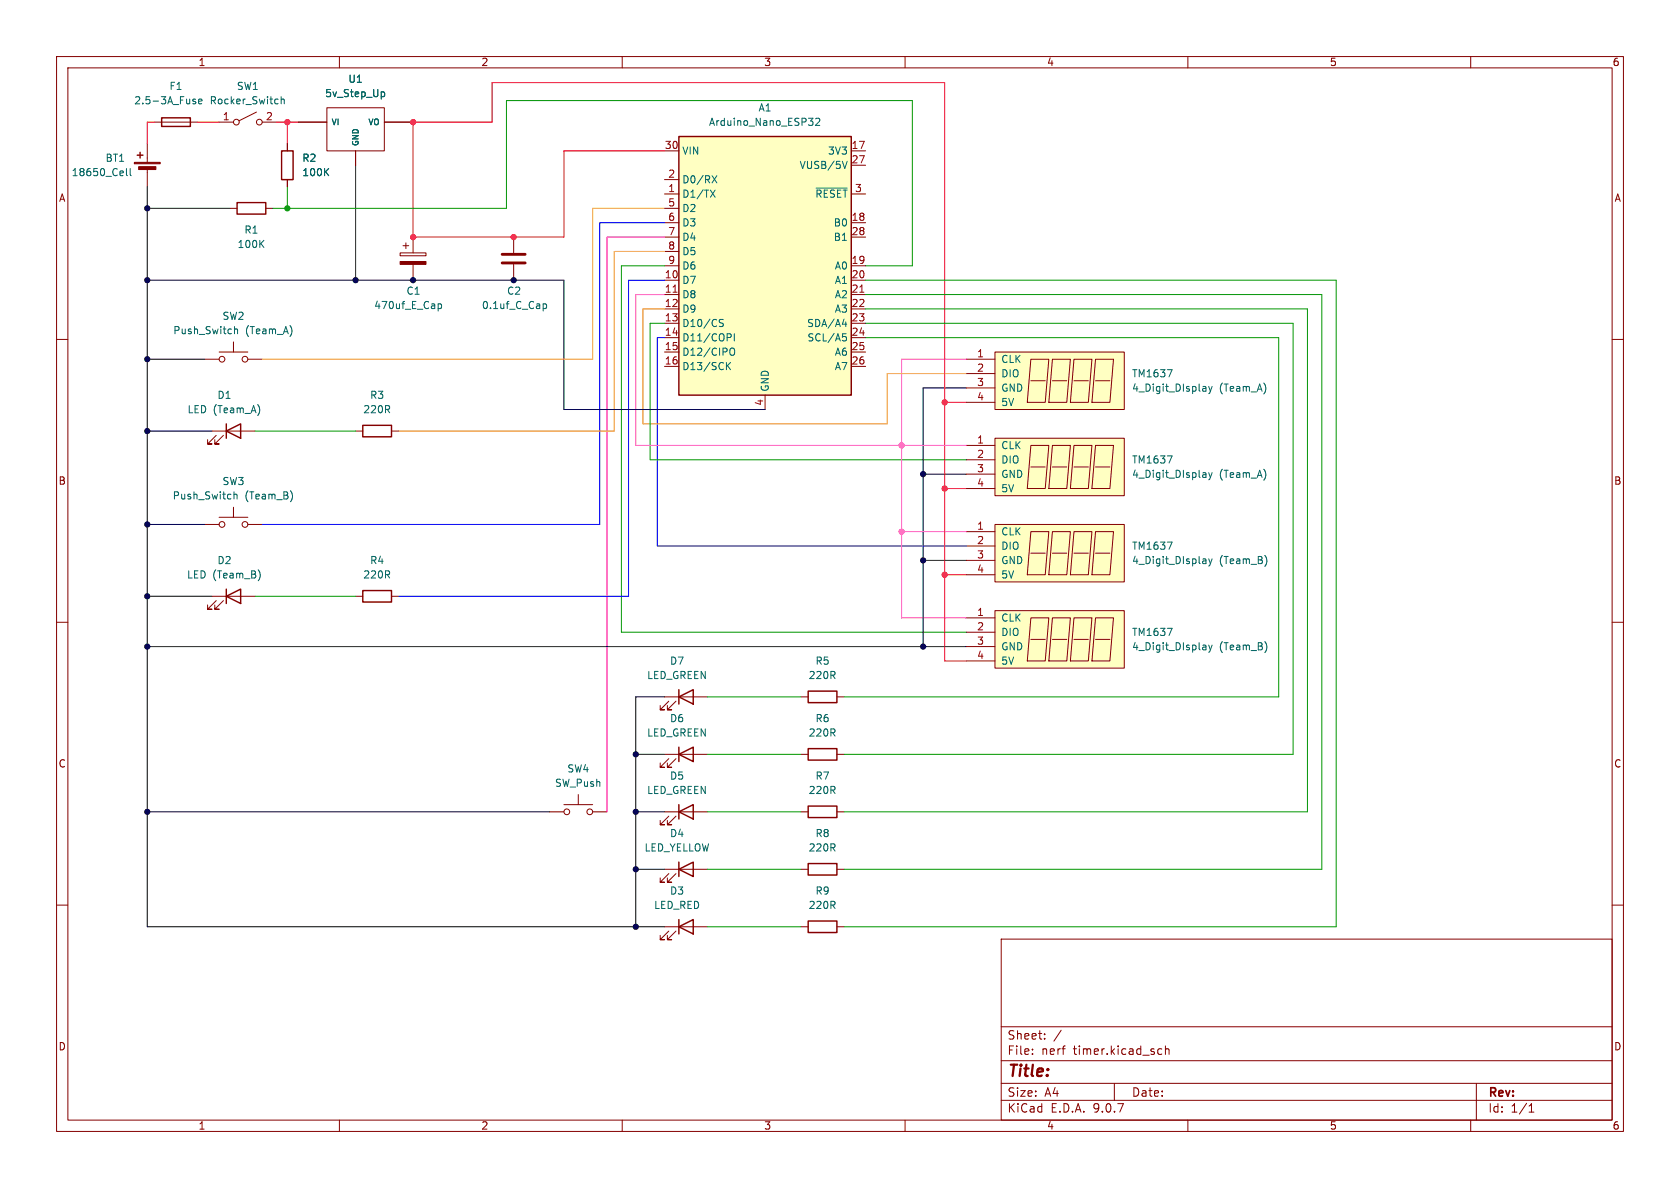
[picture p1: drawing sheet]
<svg xmlns="http://www.w3.org/2000/svg" width="297mm" height="210mm" viewBox="0 0 297 210" stroke-linecap="round" stroke-linejoin="round" font-family="sans-serif">
<g fill="none" stroke="#840000" stroke-width=".18">
<path d="M10 10h277v190h-277zM12 12h273v186h-273zM60 10v2M110 10v2M160 10v2M210 10v2M260 10v2M10 60h2M285 60h2M10 110h2M285 110h2M97.2 143.5h2.5"/>
<path d="M99.7 142.2h5.1M102.2 140.5v1.7M104.8 143.5h2.5M141.6 153.7h1.3M148 153.7h1.2M10 160h2M177 166h108v32h-108zM285 160h2M60 198v2M110 198v2M160 198v2M177 194.5h108"/>
<path d="M177 191.5h108M177 187.5h108M177 181.5h108M182.5 186.3v.1M182.5 185.5v.1M184.7 183.6v.1M184.7 182.8v.1M187.6 182.1l-1.3 2M197 191.5v3M204.8 186.3h.6M204.8 185.5h.6M206 185.5l.2-.1 .4 .1 .1 .9"/>
<path d="M206 184.9v1.5M210 198v2M260 198v2M261 191.5v6.5M270.3 196.6h.9M270.3 195.5l.4-.4v1.5"/>
<circle cx="100.2" cy="143.5" r=".51"/>
<circle cx="104.3" cy="143.5" r=".51"/>
</g>
<path d="M142.9 152.7h5.1v2h-5.1z" fill="none" stroke="#840000" stroke-width=".25"/>
<path d="M120 24.1h30.5v45.8h-30.5z" fill="#ffffc2"/>
<path d="M120 24.1h30.5v45.8h-30.5zM40 76.2l2.5-1.3v2.6zM40 74.9v2.6M64.1 75.2h5.1v2h-5.1zM40 105.4l2.5-1.3v2.6zM40 104.1v2.6M64.1 104.4h5.1v2h-5.1z" fill="none" stroke="#840000" stroke-width=".25"/>
<g fill="none" stroke="#840000" stroke-width=".18">
<path d="M117.5 26.7h2.5M117.5 31.8h2.5M117.5 34.3h2.5M117.5 36.8h2.5M117.5 39.4h2.5M150.5 26.7h2.5M150.5 34.3h2.5M150.5 39.4h2.5M150.5 29.2h2.5M70.7 44.7h4.6v.5h-4.6zM71.2 43.4h1.1M71.8 42.9v1"/>
<path d="M73 41.9v2.8M73 46.7v2.8M90.8 41.9v2.8M90.8 46.7v2.8M117.5 41.9h2.5M117.5 44.5h2.5M117.5 47h2.5M117.5 49.5h2.5M117.5 52.1h2.5M117.5 54.6h2.5M117.5 57.2h2.5M117.5 59.7h2.5"/>
<path d="M150.5 41.9h2.5M150.5 47h2.5M150.5 49.5h2.5M150.5 52.1h2.5M150.5 54.6h2.5M150.5 57.2h2.5M150.5 59.7h2.5M36.2 63.5h2.5M37.5 76.2h7.6M38.2 77l-1.5 1.5h.8h-.8v-.8M38.7 62.2h5.1M39.5 77l-1.5 1.5h.7h-.7v-.8"/>
<path d="M41.3 60.5v1.7M43.8 63.5h2.6M62.9 76.2h1.2M69.2 76.2h1.3M117.5 62.2h2.5M117.5 64.8h2.5M135.3 69.9v2.5M150.5 62.2h2.5M150.5 64.8h2.5M36.2 92.7h2.5M38.7 91.4h5.1M41.3 89.7v1.7"/>
<path d="M43.8 92.7h2.6M37.5 105.4h7.6M38.2 106.2l-1.5 1.5h.8h-.8v-.8M39.5 106.2l-1.5 1.5h.7h-.7v-.8M62.9 105.4h1.2M69.2 105.4h1.3"/>
<circle cx="39.2" cy="63.5" r=".51"/>
<circle cx="43.3" cy="63.5" r=".51"/>
<circle cx="39.2" cy="92.7" r=".51"/>
<circle cx="43.3" cy="92.7" r=".51"/>
</g>
<g fill="none" stroke="#006464" stroke-width=".18">
<path d="M125.6 33.6l.8 1.3M125.9 31.1l.8 1.2M126.4 33.6l-.8 1.3M126.7 31.1l-.8 1.2M142.9 20.9h.8l-.4 .5M143.5 21.4l.2 .2v.3l-.2 .3M144.2 21l.5-.1 .2 .4-.8 .9h.8M144.3 33.2h5.5M148.9 28.5l.4 1.3 .5-1.3M41.5 57.7v1.3M41.5 58.3l.1-.1h.3l.1 .8M77.5 53.8l.3-.1 .3 .2-.2 .6h-.4"/>
<path d="M77.5 53.7v1.3M96 53.8l.4-.1 .2 .2-.1 .6h-.5M127.2 56.9l.6 .3 .1 .3-.3 .2h-.4M127.9 56.5h-.5l-.2 .1M129 59l.3 .2-.1 .3-.2 .2M129.8 59v1.3M148.9 57.3h.8M149 59h.6M149.1 59.5h.3l.2 .2-.1 .5-.4 .1M149.5 56.9v.8M128.6 64.6l.6 .7M129.1 61.7l.2-.2a.43 .43 0 0 1 .6 .5v.4a.43 .43 0 0 1-.3 .4 .43 .43 0 0 1-.5-.2"/>
<path d="M129.2 64.1l-.8 .7M41.4 86.9v1.3M41.4 87.5l.1-.1h.3l.1 .8M51.6 87.1l.1 .5-.1 .7M45.9 101.1l.1 .5-.1 .7"/>
</g>
<path d="M119 51.7h.7M152 51.7h.7" fill="none" stroke="#a90000" stroke-width=".18"/>
<path d="M88.8 45h4M88.8 46.5h4" fill="none" stroke="#840000" stroke-width=".51"/>
<path d="M70.7 46.2h4.6v.5h-4.6z" fill="#840000" stroke="#840000" stroke-width=".18"/>
<path d="M175.9 108h22.9v10.1h-22.9z" fill="#ffffc2"/>
<g fill="none" stroke="#840000" stroke-width=".18">
<path d="M170.8 109.2h5.1M170.8 111.8h5.1M170.8 114.3h5.1M170.8 116.8h5.1M175.9 108h22.9v10.1h-22.9zM182.2 109.2h3.2l-.6 7.6h-3.2zM182.2 113h2.6M186.1 109.2h3.1l-.6 7.6h-3.2zM186.1 113h2.5M189.9 109.2h3.1l-.6 7.6h-3.2zM189.9 113h2.5M193.7 109.2h3.1l-.6 7.6h-3.2z"/>
<path d="M193.7 113h2.5"/>
</g>
<path d="M206.4 111.1h.8l-.5 1.2M213 114l.2 .2v.7M213.2 114.8l-.4 .1M213.2 114.3l-.4 .1M213.7 114l.3 .9M214 114.9l-.3 .4M214.3 114l-.3 .9M223.8 113.8l.2 .5-.2 .7" fill="none" stroke="#006464" stroke-width=".18"/>
<path d="M175.9 92.7h22.9v10.2h-22.9z" fill="#ffffc2"/>
<g fill="none" stroke="#840000" stroke-width=".18">
<path d="M170.8 94h5.1M170.8 96.5h5.1M170.8 99.1h5.1M175.9 92.7h22.9v10.2h-22.9zM182.2 94h3.2l-.6 7.6h-3.2zM182.2 97.8h2.6M186.1 94h3.1l-.6 7.6h-3.2zM186.1 97.8h2.5M189.9 94h3.1l-.6 7.6h-3.2zM189.9 97.8h2.5M193.7 94h3.1l-.6 7.6h-3.2zM193.7 97.8h2.5"/>
<path d="M170.8 101.6h5.1"/>
</g>
<path d="M206.4 95.8h.8l-.5 1.3M213 98.8l.2 .2v.6M213.2 99.6h-.4M213.2 99.1l-.4 .1M213.7 98.8l.3 .8M214 99.6l-.3 .5M214.3 98.8l-.3 .8M223.8 98.6l.2 .4-.2 .8" fill="none" stroke="#006464" stroke-width=".18"/>
<path d="M175.9 62.2h22.9v10.2h-22.9z" fill="#ffffc2"/>
<g fill="none" stroke="#840000" stroke-width=".18">
<path d="M170.8 63.5h5.1M170.8 66h5.1M170.8 68.6h5.1M170.8 71.1h5.1M175.9 62.2h22.9v10.2h-22.9zM182.2 63.5h3.2l-.6 7.6h-3.2zM182.2 67.3h2.6M186.1 63.5h3.1l-.6 7.6h-3.2zM186.1 67.3h2.5M189.9 63.5h3.1l-.6 7.6h-3.2zM189.9 67.3h2.5M193.7 63.5h3.1l-.6 7.6h-3.2z"/>
<path d="M193.7 67.3h2.5"/>
</g>
<path d="M206.4 65.3h.8l-.5 1.3M213 68.3l.2 .2v.7M213.2 69.1l-.4 .1M213.2 68.6l-.4 .1M213.7 68.3l.3 .9M214 69.2l-.3 .4M214.3 68.3l-.3 .9" fill="none" stroke="#006464" stroke-width=".18"/>
<path d="M175.9 77.5h22.9v10.1h-22.9z" fill="#ffffc2"/>
<g fill="none" stroke="#840000" stroke-width=".18">
<path d="M45.3 19.8l-3 1.5M57.8 19.1h10.1v7.6h-10.1zM26 25.4v3.3M26 29.7v3.3M27.3 21.6h7.6M38.7 21.6h2.6M40.6 36.8h1.3M46.4 21.6h2.5M47 36.8h1.3M50.8 25.4v1.3M50.8 31.8v1.2M52.7 21.6h5.1"/>
<path d="M62.9 26.7v2.5M67.9 21.6h5.1M170.8 78.7h5.1M175.9 77.5h22.9v10.1h-22.9zM182.2 78.7h3.2l-.6 7.7h-3.2zM186.1 78.7h3.1l-.6 7.7h-3.2zM189.9 78.7h3.1l-.6 7.7h-3.2zM193.7 78.7h3.1l-.6 7.7h-3.2zM170.8 81.3h5.1M170.8 83.8h5.1M170.8 86.4h5.1M182.2 82.6h2.6"/>
<path d="M186.1 82.6h2.5M189.9 82.6h2.5M193.7 82.6h2.5M117.5 133.4h7.6M117.5 123.2h7.6M118.2 134.1l-1.5 1.5h.8h-.8v-.7M118.2 124l-1.5 1.5h.8h-.8v-.8M119.5 134.1l-1.5 1.5h.7h-.7v-.7M119.5 124l-1.5 1.5h.7h-.7v-.8M141.6 133.4h1.3M141.6 123.2h1.3M148 133.4h1.2"/>
<path d="M148 123.2h1.2M117.5 143.5h7.6M117.5 153.7h7.6M118.2 154.4l-1.5 1.6h.8h-.8v-.8M118.2 144.3l-1.5 1.5h.8h-.8v-.8M119.5 154.4l-1.5 1.6h.7h-.7v-.8M119.5 144.3l-1.5 1.5h.7h-.7v-.8M141.6 143.5h1.3M148 143.5h1.2M117.5 163.8h7.6M118.2 164.6l-1.5 1.5h.8h-.8v-.7M119.5 164.6l-1.5 1.5h.7h-.7v-.7"/>
<path d="M141.6 163.8h1.3M148 163.8h1.2"/>
<circle cx="41.8" cy="21.6" r=".51"/>
<circle cx="45.8" cy="21.6" r=".51"/>
</g>
<g fill="none" stroke="#006464" stroke-width=".18">
<path d="M34.3 17.9l.3 .1v.2l-.2 .2h-.2M34.3 17.5l.3 .1M35.1 17.9l.6-.1v-.2l-.4-.1-.2 .2 .1 .6h.5M49.7 17.6l.2-.1 .3 .1 .1 .8M49.7 17.1v1.3M67.5 16.2l.4 .1 .1 .2-.1 .5-.4 .1M22.4 29.8v1.1l.1 .2M23 29.8v1.1l.2 .2M57.6 30.3l.5 .8M58.1 29.8l-.7 .7M46.1 43l.6 .8M46.7 42.5l-.8 .7"/>
<path d="M206.4 80.6h.8l-.5 1.3M213 83.6l.2 .1v.7M213.2 84.3l-.4 .1M213.2 83.9h-.4M213.7 83.6l.3 .8M214 84.4l-.3 .4M214.3 83.6l-.3 .8"/>
</g>
<g fill="none" stroke="#840000" stroke-width=".25">
<path d="M24.3 27.4h1M24.8 26.9v1M28.6 20.8h5.1v1.6h-5.1zM41.9 35.8h5.1v2h-5.1zM49.8 26.7h2v5.1h-2zM120 133.4l2.6-1.3v2.5zM120 123.2l2.6-1.3v2.6zM120 121.9v2.6M120 132.1v2.5M142.9 132.3h5.1v2.1h-5.1zM142.9 122.2h5.1v2h-5.1zM120 153.7l2.6-1.3v2.5z"/>
<path d="M120 143.5l2.6-1.3v2.6zM120 142.2v2.6M120 152.4v2.5M142.9 142.5h5.1v2h-5.1zM120 163.8l2.6-1.2v2.5zM120 162.6v2.5M142.9 162.8h5.1v2h-5.1z"/>
</g>
<g fill="#840000" stroke="#840000" stroke-width=".18">
<path d="M23.7 28.7h4.6v.3h-4.6z"/>
<path d="M24.5 29.5h3.1v.5h-3.1z"/>
</g>
<g fill="none" stroke="#000" stroke-width=".18">
<path d="M26 33v130.8h91.5M26 36.8h14.6M62.9 29.2v20.3M26 49.5h73.7v22.9h35.6M26 76.2h11.5M26 63.5h10.2M170.8 68.6h-7.6v45.7M26 92.7h10.2M163.2 83.8h7.6M163.2 99.1h7.6M26 105.4h11.5M26 114.3h144.8"/>
<path d="M112.4 133.4h5.1M117.5 123.2h-5.1v40.6M26 143.5h71.2M112.4 143.5h5.1M112.4 153.7h5.1"/>
</g>
<g fill="none" stroke="#009600" stroke-width=".18">
<path d="M48.3 36.8h41.2v-19h71.8v29.2h-8.3M50.8 33v3.8M117.5 47h-7.6v64.8h60.9M117.5 57.2h-2.6v24.1h55.9M153 57.2h75.6v76.2h-79.4M153 52.1h80.7v101.6h-84.5M153 49.5h83.2v114.3h-87M153 54.6h78.1v88.9h-81.9M153 59.7h73.1v63.5h-76.9M45.1 76.2h17.8M45.1 105.4h17.8M125.1 133.4h16.5"/>
<path d="M125.1 123.2h16.5M125.1 153.7h16.5M125.1 143.5h16.5M125.1 163.8h16.5"/>
</g>
<path d="M117.5 36.8h-12.7v26.7h-58.4M117.5 44.5h-8.9v31.7h-38.1M117.5 54.6h-3.8v20.3h43.1v-8.9h14" fill="none" stroke="#f90" stroke-width=".18"/>
<path d="M117.5 41.9h-10.2v101.6M117.5 52.1h-5.1v26.6h58.4M170.8 63.5h-11.4v45.7h11.4M159.4 94h11.4" fill="none" stroke="#f0f" stroke-width=".18"/>
<path d="M117.5 39.4h-11.5v53.3h-59.6M117.5 49.5h-6.4v55.9h-40.6M117.5 59.7h-1.3v36.8h54.6" fill="none" stroke="#00f" stroke-width=".18"/>
<path d="M48.9 21.6h3.8M50.8 21.6v3.8M117.5 26.7h-17.8v15.2h-26.7v-20.3h14v-7h80v102.2h3.8M167 71.1h3.8M167 86.4h3.8M167 101.6h3.8" fill="none" stroke="#f00" stroke-width=".18"/>
<path d="M27.3 21.6h-1.3v3.8M34.9 21.6h3.8" fill="none" stroke="#ff0a0c" stroke-width=".18"/>
<g fill="#000" stroke="#000" stroke-width=".18">
<circle cx="26" cy="36.8" r=".46"/>
<circle cx="26" cy="49.5" r=".46"/>
<circle cx="62.9" cy="49.5" r=".46"/>
<circle cx="73" cy="49.5" r=".46"/>
<circle cx="90.8" cy="49.5" r=".46"/>
<circle cx="26" cy="76.2" r=".46"/>
<circle cx="26" cy="63.5" r=".46"/>
<circle cx="26" cy="92.7" r=".46"/>
<circle cx="163.2" cy="99.1" r=".46"/>
<circle cx="163.2" cy="83.8" r=".46"/>
<circle cx="26" cy="105.4" r=".46"/>
<circle cx="26" cy="114.3" r=".46"/>
<circle cx="163.2" cy="114.3" r=".46"/>
<circle cx="112.4" cy="133.4" r=".46"/>
<circle cx="26" cy="143.5" r=".46"/>
<circle cx="112.4" cy="143.5" r=".46"/>
<circle cx="112.4" cy="153.7" r=".46"/>
<circle cx="112.4" cy="163.8" r=".46"/>
</g>
<g fill="#f00" stroke="#f00" stroke-width=".18">
<circle cx="167" cy="101.6" r=".46"/>
<circle cx="167" cy="71.1" r=".46"/>
<circle cx="167" cy="86.4" r=".46"/>
<circle cx="90.8" cy="41.9" r=".46"/>
<circle cx="73" cy="41.9" r=".46"/>
<circle cx="73" cy="21.6" r=".46"/>
<circle cx="50.8" cy="21.6" r=".46"/>
</g>
<g fill="#f0f" stroke="#f0f" stroke-width=".18">
<circle cx="159.4" cy="94" r=".46"/>
<circle cx="159.4" cy="78.7" r=".46"/>
</g>
<circle cx="50.8" cy="36.8" r=".46" fill="#009600" stroke="#009600" stroke-width=".18"/>
<text font-size="2.8" fill="#840000" x="178" y="190.9">Title:</text>
<g font-size="2.1" fill="#840000">
<text x="178" y="184">Sheet:</text>
<text x="178" y="186.7">File:</text>
<text x="184.1" y="186.7">nerf</text>
<text x="189.8" y="186.7">timer.kicad_sch</text>
<text x="178" y="196.9">KiCad</text>
<text x="178" y="194.1">Size:</text>
<text x="184.7" y="194.1">A4</text>
<text x="185.7" y="196.9">E.D.A.</text>
<text x="193.3" y="196.9">9.0.7</text>
<text x="200" y="194.1">Date:</text>
<text x="263" y="194.3">Rev:</text>
<text x="263" y="196.9">Id:</text>
<text x="267.1" y="196.9">1/1</text>
</g>
<g font-size="1.8" fill="#840000">
<text x="35" y="11.9">1</text>
<text x="85" y="11.9">2</text>
<text x="135" y="11.9">3</text>
<text x="185" y="11.9">4</text>
<text x="235" y="11.9">5</text>
<text x="285" y="11.9">6</text>
<text x="10.3" y="35.9">A</text>
<text x="285.3" y="35.9">A</text>
<text x="10.3" y="85.9">B</text>
<text x="285.3" y="85.9">B</text>
<text x="10.3" y="135.9">C</text>
<text x="285.3" y="135.9">C</text>
<text x="10.3" y="185.9">D</text>
<text x="285.3" y="185.9">D</text>
<text x="35" y="199.9">1</text>
<text x="85" y="199.9">2</text>
<text x="135" y="199.9">3</text>
<text x="185" y="199.9">4</text>
<text x="235" y="199.9">5</text>
<text x="285" y="199.9">6</text>
</g>
<g font-size="1.8" fill="#006464">
<text x="29.9" y="16.1">F1</text>
<text x="41.8" y="16.1">SW1</text>
<text x="57.4" y="17.4">5v_Step_Up</text>
<text x="61.5" y="14.8">U1</text>
<text x="23.6" y="18.6">2.5-3A_Fuse</text>
<text x="37" y="18.6">Rocker_Switch</text>
<text x="125.2" y="22.5">Arduino_Nano_ESP32</text>
<text x="134" y="19.9">A1</text>
<text x="18.6" y="28.8">BT1</text>
<text x="53.3" y="28.8">R2</text>
<text x="120.5" y="27.5">VIN</text>
<text x="146.3" y="27.5">3V3</text>
<text x="12.6" y="31.3">18650_Cell</text>
<text x="53.3" y="31.3">100K</text>
<text x="120.5" y="32.6">D0/RX</text>
<text x="120.5" y="35.2">D1/TX</text>
<text x="141.3" y="30.1">VUSB/5V</text>
<text x="144" y="35.2">~{RESET}</text>
<text x="43.1" y="41.5">R1</text>
<text x="120.5" y="37.7">D2</text>
<text x="120.5" y="40.2">D3</text>
<text x="147.3" y="40.2">B0</text>
<text x="41.9" y="44">100K</text>
<text x="120.5" y="42.8">D4</text>
<text x="120.5" y="45.3">D5</text>
<text x="120.5" y="47.9">D6</text>
<text x="147.3" y="42.8">B1</text>
<text x="147.5" y="47.9">A0</text>
<text x="71.8" y="52.3">C1</text>
<text x="89.5" y="52.3">C2</text>
<text x="120.5" y="50.4">D7</text>
<text x="120.5" y="52.9">D8</text>
<text x="147.5" y="50.4">A1</text>
<text x="147.5" y="52.9">A2</text>
<text x="30.5" y="59.3">Push_Switch</text>
<text x="39.2" y="56.7">SW2</text>
<text x="43.4" y="59.3">(Team_A)</text>
<text x="66" y="54.8">470uf_E_Cap</text>
<text x="85.1" y="54.8">0.1uf_C_Cap</text>
<text x="120.5" y="55.5">D9</text>
<text x="120.5" y="58">D10/CS</text>
<text x="142.6" y="58">SDA/A4</text>
<text x="147.5" y="55.5">A3</text>
<text x="120.5" y="60.6">D11/COPI</text>
<text x="120.5" y="63.1">D12/CIPO</text>
<text x="120.5" y="65.6">D13/SCK</text>
<text x="142.6" y="60.6">SCL/A5</text>
<text x="147.5" y="63.1">A6</text>
<text x="147.5" y="65.6">A7</text>
<text x="176.9" y="64.4">CLK</text>
<text x="38.3" y="70.7">D1</text>
<text x="65.3" y="70.7">R3</text>
<text x="136.1" y="69.3" transform="rotate(-90 136.1 69.3)">GND</text>
<text x="176.9" y="66.9">DIO</text>
<text x="176.9" y="69.4">GND</text>
<text x="176.9" y="72">5V</text>
<text x="200" y="66.9">TM1637</text>
<text x="200" y="69.4">4_Digit_DIsplay</text>
<text x="215.5" y="69.4">(Team_A)</text>
<text x="33.1" y="73.3">LED (Team_A)</text>
<text x="64.1" y="73.3">220R</text>
<text x="176.9" y="79.6">CLK</text>
<text x="176.9" y="82.1">DIO</text>
<text x="200" y="82.1">TM1637</text>
<text x="30.4" y="88.5">Push_Switch</text>
<text x="39.2" y="86">SW3</text>
<text x="43.3" y="88.5">(Team_B)</text>
<text x="176.9" y="84.7">GND</text>
<text x="176.9" y="87.2">5V</text>
<text x="200" y="84.7">4_Digit_DIsplay</text>
<text x="215.5" y="84.7">(Team_A)</text>
<text x="176.9" y="94.8">CLK</text>
<text x="38.3" y="99.9">D2</text>
<text x="65.3" y="99.9">R4</text>
<text x="176.9" y="97.4">DIO</text>
<text x="176.9" y="99.9">GND</text>
<text x="200" y="97.4">TM1637</text>
<text x="200" y="99.9">4_Digit_DIsplay</text>
<text x="215.5" y="99.9">(Team_B)</text>
<text x="33" y="102.5">LED (Team_B)</text>
<text x="64.1" y="102.5">220R</text>
<text x="176.9" y="102.5">5V</text>
<text x="176.9" y="110.1">CLK</text>
<text x="176.9" y="112.6">DIO</text>
<text x="200" y="112.6">TM1637</text>
<text x="118.4" y="117.7">D7</text>
<text x="144.1" y="117.7">R5</text>
<text x="176.9" y="115.2">GND</text>
<text x="176.9" y="117.7">5V</text>
<text x="200" y="115.2">4_Digit_DIsplay</text>
<text x="215.5" y="115.2">(Team_B)</text>
<text x="114.3" y="120.2">LED_GREEN</text>
<text x="142.9" y="120.2">220R</text>
<text x="114.3" y="130.4">LED_GREEN</text>
<text x="118.4" y="127.9">D6</text>
<text x="142.9" y="130.4">220R</text>
<text x="144.1" y="127.9">R6</text>
<text x="100.2" y="136.8">SW4</text>
<text x="98" y="139.3">SW_Push</text>
<text x="114.3" y="140.6">LED_GREEN</text>
<text x="118.4" y="138">D5</text>
<text x="142.9" y="140.6">220R</text>
<text x="144.1" y="138">R7</text>
<text x="118.4" y="148.2">D4</text>
<text x="144.1" y="148.2">R8</text>
<text x="113.9" y="150.7">LED_YELLOW</text>
<text x="142.9" y="150.7">220R</text>
<text x="115.5" y="160.9">LED_RED</text>
<text x="118.4" y="158.3">D3</text>
<text x="142.9" y="160.9">220R</text>
<text x="144.1" y="158.3">R9</text>
</g>
<g font-size="1.8" fill="#a90000">
<text x="39.3" y="21.3">1</text>
<text x="46.9" y="21.3">2</text>
<text x="117.4" y="26.4">30</text>
<text x="150.5" y="26.4">17</text>
<text x="150.5" y="29">27</text>
<text x="118" y="31.5">2</text>
<text x="118" y="34">1</text>
<text x="151.1" y="34">3</text>
<text x="118" y="36.6">5</text>
<text x="118" y="39.1">6</text>
<text x="118" y="41.7">7</text>
<text x="150.5" y="39.1">18</text>
<text x="150.5" y="41.7">28</text>
<text x="118" y="44.2">8</text>
<text x="118" y="46.7">9</text>
<text x="150.5" y="46.7">19</text>
<text x="117.4" y="49.3">10</text>
<text x="117.4" y="51.8">11</text>
<text x="150.5" y="49.3">20</text>
<text x="150.5" y="51.8">21</text>
<text x="117.4" y="54.4">12</text>
<text x="117.4" y="56.9">13</text>
<text x="117.4" y="59.4">14</text>
<text x="150.5" y="54.4">22</text>
<text x="150.5" y="56.9">23</text>
<text x="150.5" y="59.4">24</text>
<text x="117.4" y="62">15</text>
<text x="117.4" y="64.5">16</text>
<text x="150.5" y="62">25</text>
<text x="150.5" y="64.5">26</text>
<text x="172.6" y="63.2">1</text>
<text x="172.6" y="65.8">2</text>
<text x="135" y="71.8" transform="rotate(-90 135 71.8)">4</text>
<text x="172.6" y="68.3">3</text>
<text x="172.6" y="70.9">4</text>
<text x="172.6" y="78.5">1</text>
<text x="172.6" y="81">2</text>
<text x="172.6" y="83.6">3</text>
<text x="172.6" y="86.1">4</text>
<text x="172.6" y="93.7">1</text>
<text x="172.6" y="96.3">2</text>
<text x="172.6" y="98.8">3</text>
<text x="172.6" y="101.3">4</text>
<text x="172.6" y="109">1</text>
<text x="172.6" y="111.5">2</text>
<text x="172.6" y="114">3</text>
<text x="172.6" y="116.6">4</text>
</g>
<g font-size="1.4" fill="#006464">
<text x="58.5" y="22.3">VI</text>
<text x="65" y="22.3">VO</text>
<text x="63.6" y="25.9" transform="rotate(-90 63.6 25.9)">GND</text>
</g>
</svg>
